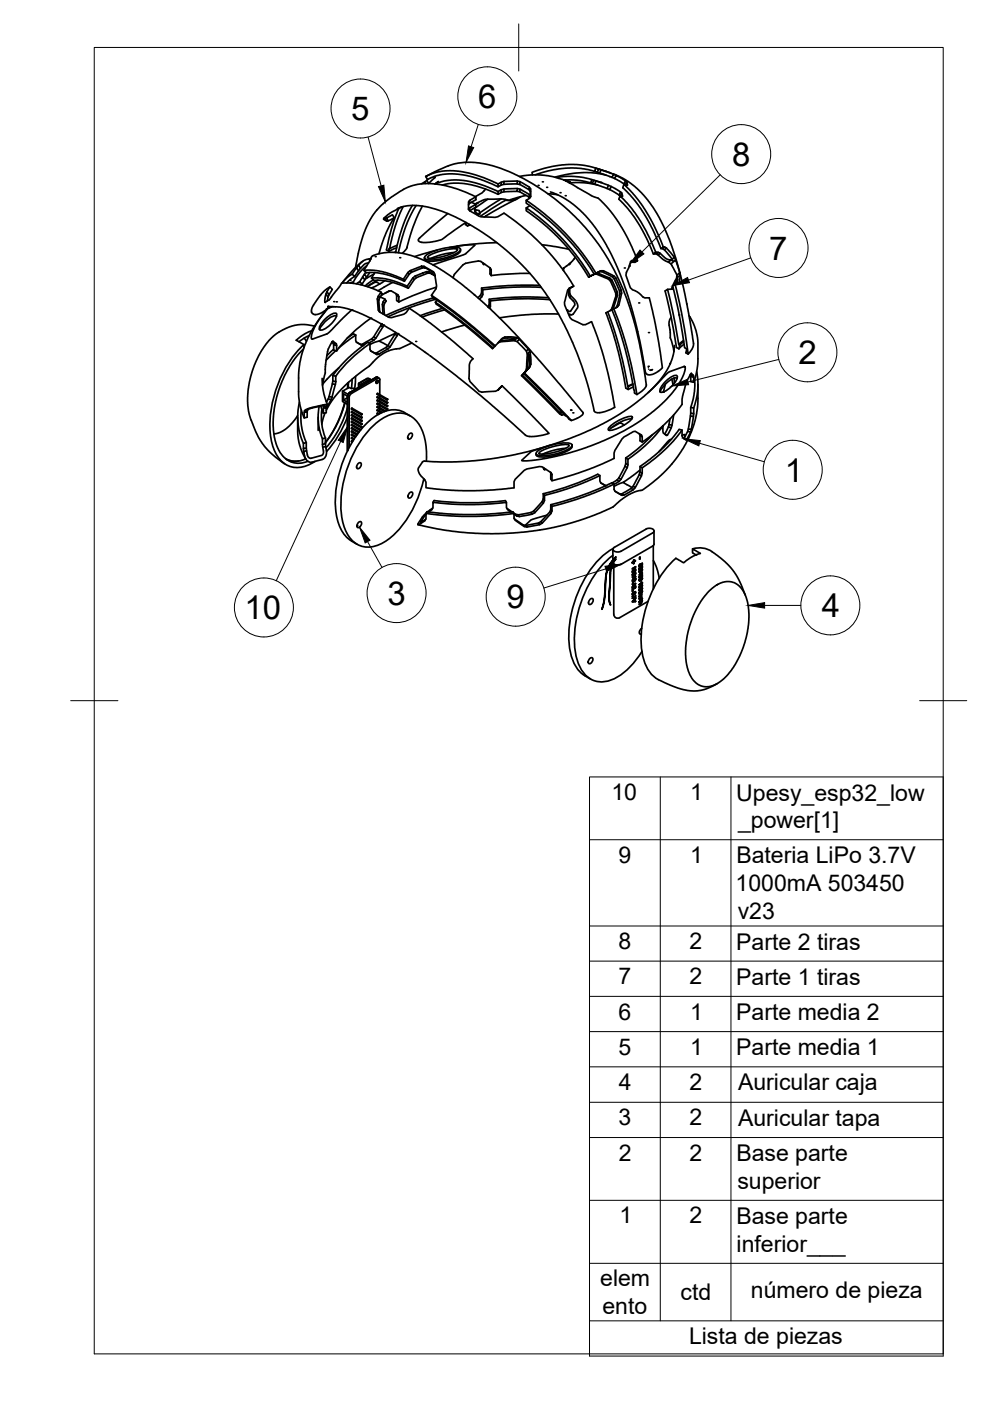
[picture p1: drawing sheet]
<svg xmlns="http://www.w3.org/2000/svg" width="210mm" height="297mm" viewBox="0 0 210 297" stroke-linecap="round" stroke-linejoin="round" font-family="sans-serif">
<!-- layer: Visible -->
<g fill="none" stroke="#000" stroke-width=".36">
<path d="M90 38.6l.3 .3M90.3 37.4l.4 .7 1.6-.8 1.6-.3 2.1-.1 2.3 .2 3.6 .9 3.7 1.6M90.5 38.3l.4 .6M90.7 38l-1.3 1M92.2 37.7l-.2-.2h.3l-1.4 1.4M92.3 39l2-.7 3-.1 3.3 .5 4 1.5a1.2 1.2 0 0 0 1.7 0l1.9-.2a5.5 5.5 0 0 1 4 1.2l.3 .5M92.5 38.8l.4-.3-.7 .5M92.8 38.6h.1M93.8 39.2l2.3-.4 3 .2 3.9 1.1 2.6 1.1M106.3 38.6v.6l-.7 .4v-.6M106.8 38.5v.6l-.5 .1M109.7 38.4v.6l-2.9 .1"/>
<path d="M109.7 40v.6l-2.9 .1M110.1 37.4l2.6-.3 2.8 .1 2.4 .4 3 1M110.2 38.5v.6l-.5-.1M110.2 39.1l2 1.2v-.6M117.9 37.6l1.9-.2h1.9l1.7 .2 2.1 .5-.3 .7-2.9-.6h-2.6M119.9 38.3l-.1-.1 3.2 1.9a12.6 12.6 0 0 0 3.7 1.9l2.4 2.4 2 2.7 2 3.4 2.1 4.8M119.9 38.3l1 .3M119.9 38.3h.1M120.9 38.6l-.1 .2 3-.1 2.9 .6M125.2 38.8l.9 .2a14.8 14.8 0 0 1 5.4 2.6l.3-.7M125.5 38.1l4.1 1.4M125.9 38.2l-.3 .7"/>
<path d="M126 38.3l1.4 .4M126.1 36.3l-3.4-.6h-3.1a24.6 24.6 0 0 0-6.1 1.4M126.3 35.6l3.3 1.1M126.3 35.7l-2.3-.6-1.7-.2h-2.1l-1.9 .2a25.1 25.1 0 0 0-5.5 1.4l.1 .6M126.4 38.4l-.3 .6M126.6 36.5l.5 .2 .3-.7 2.7 .9M126.9 35.8l-.6-.1-.2 .6 .5 .2 .3-.7 .5 .2M127.1 36.7l2.7 .9 .3-.7 .5 .3M128.5 37.1l-.5-.1a20.5 20.5 0 0 0-10.3 .6M129 39.3l-.3 .7M129.6 39.5l.9 .5a2.21 2.21 0 0 1 1.4 1.2 .27 .27 0 0 1 .1 .4 .27 .27 0 0 1-.4 0h-.2M129.6 39.5l-.3 .7"/>
<path d="M129.8 37.6l.5 .3 .3-.7 2 1.1M130 36.8l3.3 1.8 2.7 2.3 1.8 2.1 1.4 2.1 2.3 4.7 1.6 4.5 .9 3.1 1.2 4.8 1.1 5.9 .7 5-.3 1-.8 1-1.4-8.9-1.4-6M130.3 37.9l2 1.1 .3-.7 .3 .3M132.3 39.1l1.8 1.8 1.2 1.5 2.7 4.1 2.6 5.9-.5 .3M132.3 39l.2 .2M132.6 39.2l.3-.6 .2 .7-.8-.2-.3 .7 2.2 2.3 2.3 3.1 1.8 3.4 1.8 4.1h.2a5.8 5.8 0 0 1 2 2l.4 .6-.4-.2M74.7 58.1l-1.1 .8-1.1 1.1M74.9 59.8l-.7 .2M74.9 59.9l-.1 .1h-.5M75 57.1l-2.4 2.8M75.2 58.6l-1.7 1.4M75.6 56.8l.4 .6-.8 1.2-.5-.5z"/>
<path d="M76 56.3l-.4 .5M76 56.3l.5 .6-.5 .5M76.3 59.7l-.7 .5M76.9 58.7l.4 .6-.5 .9-.5-.5zM76.9 58.7l.4-.6 .4 .7-.4 .5M76.9 55.4l-1.9 1.7M77.2 57.3h1.8l2 .3 2.2 .7 2.3 .9M77.5 57.7l-.2 .4M77.8 56.3l-1.9 1.9-.9 1.5-.1 .4M78.1 55.7a2.14 2.14 0 0 0-1.6 1.2M78.2 54.9l-1.1 .3-1.1 1.1M78.4 57.8l-.7 1"/>
<path d="M78.7 54.8l-.5 .1 .2 .4M78.8 59l1.3-.1 2.5 .4 3.4 1.2 .3 .2 .3 .4M79.2 59.3l-1.7 1.3M79.3 58.1l-1.8 1M79.5 57.8l-.7 1.2 .5 .5h1.8l1.5 .2 2.3 .7 1.7 .7 1.2-1.8 .5-.4 2.4-1M80.1 59.4l-2.2 1.4M81.4 46.2l.6 .7M81.6 59.5l-1.4 .9-1.5 .7M81.9 46.2l-.3 .1M83.2 59.9l-3 1.7M83.6 46.2l-.4-.7-1.3 .7 .4 .6M83.9 53.4l-.1 .1"/>
<path d="M84.1 52.5l-1.6 .8M84.2 44.2l2.3-.6h1.9a30.4 30.4 0 0 1 13.5 5.5l4 2.8 3.6 3.1 3.6 3.9 3.6 4.8 2.9 5.1 2.7 6.1 1.9 5.5 1.6 5.8a1.05 1.05 0 0 0 .9 1.3l1.5-.2 2.1-.9-.9-5.1-1.4-5.7-2-6-.6-1.4-.1 .1a2.07 2.07 0 0 1-2.9 0l-.4-.2a2 2 0 0 1-1.6-1.7l-.1-.4a4.1 4.1 0 0 1-.1-3.9l.1-.5 .3-.4M84.6 44.2l-1.6 4.5-1.1 4.3 .6 .3v-.6l.1 .1M85.2 43.9a9.5 9.5 0 0 0-3.9 2.6l.3 .2a.99 .99 0 0 0 1.4-.2l.6-.3-1.7 3.1-1.6 4.5M85.5 43.8l-1.6 4-1.3 5 1.6-.8M85.7 59.6l-1.9-.8-2.2-.7-2.1-.3h-1.8l-.5-.5 1.6-2.9a13 13 0 0 1 10.6 .6l2.1 1 2.6 1.5 4.9 3.7M87 57.4l-.5 .4 .3 .3-1.1 1.5-.2-.4 1-1.4M87.2 57.7l-.4 .4M87.4 43.5l-1 2-.9 2.1-1.7 5.9M87.5 58.9l.3 .4M88 58.5l.3 .4M88.2 43.6l-1.3 2.3-.8 2-1.6 5.7"/>
<path d="M89.4 56.5l-2.4 .9 .2 .3 2.5-.9-.3-.3h.5M89.6 43.7l-1.5 3.2-1.4 4.1a3.5 3.5 0 0 1-1.4 2.7M89.9 56.5l.3 .3h-.5M89.9 56.5l1 .5a1.84 1.84 0 0 1 1.3 1.1l.1 .6a3.7 3.7 0 0 1-.8 3.9l.2 .4 3.5 2.5 3.7 2.9 6 5.1 .1-.2M90.2 56.8l1.8 1.1M90.3 54.2a11.1 11.1 0 0 1 6.8-1.7l.5 .3a1.65 1.65 0 0 1-1.2 1.2 11.5 11.5 0 0 1-5.9 1l-.5-.3zM90.4 57.6l-2.4 .9-.5 .4-1.2 1.8M90.9 54.3a12.2 12.2 0 0 1 5.8-1.5l.3 .1a1.32 1.32 0 0 1-1.2 .9 9.4 9.4 0 0 1-5.1 .8zM91 57.6h-.6l.3 .3h.5M92.2 58.3l-1.2-.7 1.2 .9M92.7 53l-4.8 1.4M94.9 45.3l-4.9 4.2-1.3 1.3 .2 .4 .6 .2 2.4-.2a5.4 5.4 0 0 0 2.4-.9l4.5-3.1"/>
<path d="M95.2 52.5l3.5-.5h2l-2.4 2-6.5 2.2M96.1 58.7v.2M96.3 53.6l-2.5 .3-2.4 .9M96.3 58.2l-.2 .5M97.6 52.9a1.01 1.01 0 0 1-.8 1.1 11.4 11.4 0 0 1-6.4 1.3l-.3-.2-.1-.5M98.8 47.2l-.1 .4 .4 .3M99.3 44.4l.8 .6a5.5 5.5 0 0 0 4.1 1h1.3l1.3-.8 4.6 3.4 3.2 3 2.4 2.6 2.3 3 2.3 3.5M99.5 47.6l-.4 .3M99.6 43.1v-.6l1.3-.8v.6l-1.3 .8-.3 .3M99.6 42.5l-.3 .3v1.6M99.6 44.1v.6l1.3-.8v-.6l-1.6 1.1M99.7 47.7l-.6 .2"/>
<path d="M99.9 42.9l1 .4 .4-.2M100.6 44.1v.2a.8 .8 0 0 0 .9 1h.2l-.5 .3M100.6 44.4h.1M100.9 41.7l-3.6-1.5-2.9-.8-2.9-.5-2.2 .1-1.9 .4-1.9 .8-3.4 2.3-2.1 1.9a22.8 22.8 0 0 0-4.4 11.1l-.2 1.2M101 45.2l-.3-.8 .9 .2 .1 .7M101.3 43l-.2 .1M102.3 55.7l.2 .4v-.2M102.8 56l-.3 .1M103 45.8l-.3 .2M103 40.1l-.8 .8-1.4 .8M103.4 42.2l-2.8 2M103.8 56.8l.3 .5"/>
<path d="M103.9 56.9v1.2l.2 .3M104.1 57.3v1.1M104.2 57.3a5.8 5.8 0 0 0-2.4-1.9l-.4-.1a8.7 8.7 0 0 0-3.2 .8l-1.9 2.1M105.3 51.4l-3.7 .2-4.8 .6M106.3 42.2l-4.6 2.9M106.3 40.2v.6l-.7 .4v-.6M106.8 40.1v.6l-.5 .1M107.2 42.3v.1l1.2 .1M107.2 42.4l-5.4 3.5M108.8 42.1l.1 .4h-.5l-.1-.2M109.6 42.2l-6.6 3.6M110.2 40.1v.6l-.5-.1"/>
<path d="M110.2 40.7l2 1.2v-.7M110.4 41.7l-1.5 .7M111.5 41.4l-2 .5a3.4 3.4 0 0 1-3 .3h-2.6a4.2 4.2 0 0 0-2.9 .9l-.2 .2M111.6 42.5v.6l4.8 3.7 3.8 3.6 3.3 4 2.5 3.8 .9-.2-.5-.1-3.5-5-3.9-4.3-3.6-3.3-3.8-2.8 .6-.4 .3-.4v-.4a1.66 1.66 0 0 0-1.3-2.2l-.5-.3a2.26 2.26 0 0 0-1.7-.4l-2.2 .1-1.2 .5-3-1.3-1.9-.7-2.8-.6-1.8-.2-3.1 .2-1.4 .4-1.3 .6 4.5-2.1 2.3-.7 2.8-.2 3.7 .5a44.1 44.1 0 0 1 20.3 13.1l2.9 3.6 2.1 3.3 1.9 3.5 1.5 3.4 1.3 3.6 1.3 4.4 .9 4.4 1.2 7.4a3.1 3.1 0 0 1-2 2M112.2 41.9l.1 .1M112.3 43.6l-.7 .5M112.4 58l-4.6 .1-3.6 .3M112.5 41.6v.1M112.5 40v.6l-.3-.3M112.5 40.6v1.1M114.9 51.9l5.7 1M116.1 41.1l2.2 .2"/>
<path d="M116.7 40.7l2.2 .9 1.9 1.2 2 1.6 1.7 1.8 1.9 2.4 1.6 2.4 1.7 3.1 1.3 3a81.9 81.9 0 0 1 4.2 13.2M119.3 57.2l.2-.3v.5M119.5 56.8l-.2 .3M119.5 56.8v.1M120.8 55.9v.2M121 55.7l-.2 .4h-.2M122 54.5l-1 1.2-1.5 1.1M124.8 58.7l1.5-.7zM125.2 58.6l-2.6-3.9-3.3-4-3.6-3.5-4.1-3.1v.6l4.4 3.4 4 4.1 2.3 2.8 2.5 3.7M126.9 58l2.4 1-.3 .1-2.5-1M127.4 57.4l-1.4 .7 1.1-.5M127.6 57.6l2.2 1.1 .4-.2 .4 .5"/>
<path d="M127.9 57.4h-.5l-.3 .2h.2a1.65 1.65 0 0 1 1.6 .3l1.3 .6M129.3 59l.5 .4-.4 .2-.4-.5M129.8 59.4l1.1 2.6-.3 .2-1.2-2.6M129.8 58.7l.4 .4 .4-.1M130.2 59.1l.6 1.2a4 4 0 0 1 .2 3.8l-.1 .8M130.6 59l.4 .9a4.7 4.7 0 0 1 .3 4.3l-.1 .5M131.6 40.7l-.3 .7M133.5 56.4h.1l-.2 .1M133.5 56.2l.1 .2M133.7 55.6h1l.5-.3h-.6a.77 .77 0 0 0-1.1 .8l-.7 1.6-.1 .7 .9 2.6 .5 .5 1.4 .6a2.23 2.23 0 0 0 1.7 1h.5l.6 2.8 1.4 6.9 .6 4.3a1.07 1.07 0 0 1-.4 1.4l-.9 .6-1 .3h-.7l-.4-.4-1.7-8.7M138.5 53.8l.5-.3h.6l-.5 .3zM139 53.5a29.6 29.6 0 0 0-7.6-11.9l-.2 .6 2 2.1 1.5 2a36.9 36.9 0 0 1 3.8 7.5"/>
<path d="M139.6 53.5l.4 .2-.4 .4-.5-.3M140 53.7l1.2 1.1 1.1 .3-.7 .4-1-.5-1-.9M140.6 52.4h.3l-.4 .3M140.9 52.4l.4 .2-.4 .4M141.3 52.6l1.7 2-.5 .4M141.7 55.6l.6 .4M143 54.6l.3 .5M143.5 59l-.9 1.6M143.5 58.3l.6-.5 .1 .5-.7 .7zM144.1 57.8l-.8-2.7-1 .9 1.2 2.3M144.2 58.3l-.2 1.8M64.3 74l-1.2 1.3-1.5 2.1-1.2 2-1 2.5-.7 2.3-.5 2.4-.3 2.2 .1 1.9a8.2 8.2 0 0 0 3.2 7 4.5 4.5 0 0 0 4.1 .1"/>
<path d="M64.5 73a24 24 0 0 0-7 20.3 6.8 6.8 0 0 0 4.3 5.7 6.1 6.1 0 0 0 5-1.2M64.5 71.7l.5 .7M65.5 71.1l-2.1 1.4M66.1 70.1l-1.6 .8-1.7 1.2 1.7 1v.6M66.7 69.2l-2.2-.4-2.1 .2-2.4 .9-2 1.3-1.5 1.7-1.7 2.6-1.3 3.1-.6 2.5-.4 3.1 .1 2.1 .4 2.1 1.2 3 .8 1.7 1.3 1.8 2 1.9 2 1.5M68.9 64l.1 .1zM68.9 66.2l-2 2.6-1.6 2.9-1 2.5-.7 2.5-.3 2.7v4.7l.3 2 .9 2.5 .6-.1v-1.2l-.6 .1 .1-.3M69 79.1l-.6 2.6M69 67.6l1-.8a1.31 1.31 0 0 1 1.3-.3 2.54 2.54 0 0 1-1.2 2.3l-1 .8a1.31 1.31 0 0 1-1.3 .3 2.54 2.54 0 0 1 1.2-2.3zM69 77.7v1.4M69.1 62.3l-.2 1.7M69.3 61.9l-.2 .4 .5 .7"/>
<path d="M69.6 65h.1M69.6 65l3.4 .3 2.3 .7 2.3 1 5.5 3 7.9 5.3M69.6 63l-.2 .8M69.6 65.3l-1.6 2-1.2 1.8-.7 1.8v1l3.3-1.2 5.2-5M69.8 62.5l-.2 .5M70 60.8l.5 .5-.7 1.2-.5-.6zM70 60.8l-1.3 .9-1.2 1.4-1.2 2-.3 1 .5 .5 .7 .1 1.1-.5 1.2-.9M70.2 65.1l-1 .5M70.3 72.5l.4 .3M70.5 65l-.9 .1M70.6 79.6l.6 .2M70.7 72.8v.3l.7 .1v1.2"/>
<path d="M70.7 72.8l.6 .1M70.7 74l-1.4 1.4M70.7 73.1v1.2l.7 .1M71.2 74.3l-2.1 2.1M71.2 79.8v1.1M71.3 72.9l-.7-.6-.2 .2a9.4 9.4 0 0 0-1.4 5.2M71.3 72.9l.1 .3M71.3 67.1a2.15 2.15 0 0 0-2.2 .9l-1 1.2-.4 .7M71.8 78l-3.4 3.5M75.4 79.8l-.2 2.6M75.4 71v1.2l.2 .4 1.3 .7M75.4 71l-3.6 2.8"/>
<path d="M75.4 71l-.4-.2-1.4 .9M75.6 72.5l1.3 .8M76.4 73h.4l.3 .2M76.8 60.2l-.3 .2M78.4 72.8a29.3 29.3 0 0 0-7.2 7M78.4 72.8v1.2a.94 .94 0 0 0 .9 .8 .92 .92 0 0 0 1 .3M78.4 72.8l-.4-.2-2.8 2-2.1 2-2 2.3a1.97 1.97 0 0 0-.5 1.9l-.8 3.3-.6 1.1M78.6 67.5a29.3 29.3 0 0 0-7.2 6.9M79.3 72.1l-.5-.3-2 1.2M79.4 74.9l.5 .3M79.7 71.7l-.5-.3-.4 .4M79.8 74.8l.5 .3"/>
<path d="M80 80l.4 .2M80 80h-.3M80.2 62.8l-.2 .6 .3 .3 .2 2.3-.3-.3-.2-2.3M80.2 65.7l.3 .4 .7 .5a2.6 2.6 0 0 0 2.5 .5l1.9-.5 .5-.3 .7-1 5.3 3.8 4 3.3 4.2 3.7a3 3 0 0 0-.8 2.5v1.7a6 6 0 0 0 1.9 2.4l.2 .2 .6 .2 2.9-.1 .5-.3M80.4 72.3l1.8 1M80.5 63.1l-.2 .6M80.5 66l.1 .2M80.5 60.2a.99 .99 0 0 0-1.4-.1l-1.1 .6M80.6 63l1 .4 .3 .4-.2 .3a2.36 2.36 0 0 0-.2 2.2v.4M80.8 61.9a.74 .74 0 0 1-.2 1.1l-.1 .1-.3-.3zM80.8 61.9l-4-1.5-1.8-.3-1.6-.1a1.18 1.18 0 0 0-1.5 .8l-2.1 2.7-.9 .6M80.8 68.7l-.1 .3"/>
<path d="M80.8 62.6l.7-.3a1.65 1.65 0 0 1 2.5 0l.4 .2 .2 .4M81.1 64.5l.3 .4M81.2 69.3l-.5-.3-1.5 2.4M81.2 64l.3 .3M81.3 68.9l-.9 1.6a3.7 3.7 0 0 1-2.2 2.2M81.6 63.4a3.7 3.7 0 0 0-.4 3.2M81.8 73.7l.5 .3M82.3 73.3l.4 .2-.4 .4-2 1.2M82.6 61.7l-1 .5M83.7 70.9l.5 .2M83.8 70.7l-5.4 2.4M83.9 70.5l-.9 1.6a4.9 4.9 0 0 1-2.7 2.4 .99 .99 0 0 1-1.5 0l-.2-.1"/>
<path d="M83.9 62.3l.2 .3v1.1l.5 .3v-1.1M84.1 62.6l.5 .3M84.2 71.1l-1.5 2.4M84.3 70.7l-.1 .4M87.3 72.7l-.6 .3a13.3 13.3 0 0 1-4.2 1.3l-1.4 .8-1.7 1.3a22.2 22.2 0 0 1-4.2 3.6l-1.9 1.6-1.9 2-1.2 1.6-1 1.8M91.2 75.4l5.4 4.1 5.4 4.5 9.5 8.3 .6 .2h1.1l3.2-.6-10-10.1M91.5 62.6l5.7 4.1 7.8 6.6 .7-.8a2.95 2.95 0 0 1 3.1-1l.8 .1 .5 .4-.5 .4M91.9 63.1l-4.8 1.6-5.3 2.2M92.3 64.1l.2 .4 4.5 3.2 7.4 6.2 .2-.1M92.4 63.5l-5.2 1.6-4.9 2.1M92.5 60.9l-3.6 1.3-4.3 1.8M92.6 63.6l-.3 .5 6.4 4.7 5.9 5 .3-.3"/>
<path d="M93.8 65.4l-4.7 1.5M94.3 65.7l-4.8 1.5M98.5 68.9l-4.9 1.5M99.1 61.3l1.5 1.2M100.6 62.5h.1M100.6 62.5l4.2 3.8 5.1 5.2 6.4 7.2 7.3 8.7-.1 .5-.5 .5-1.9 .8M101.9 62.6l.2 .4M102.1 62.1l-.2 .5-.6 .5M102.4 61.4v1.1l-.7 .9M102.4 61.4l-.3-.3v1l.3 .4M103.7 63.4l.3 .4v1.1l-.3-.3M104 64.9l-.2 .4"/>
<path d="M105.6 72.7l.5-.3 2.3-.1a1.88 1.88 0 0 1 2 .9l1.2 1.2 .2 .7-.1 1.7a2.87 2.87 0 0 1-1.1 2.9l8.1 8 .4 .3-.3-.5M106.3 72l.5-.3h.9h1l.6 .3-2.9 .2-.6 .3M106.4 72.2l-.3 .2M107.1 71.4l-.3 .3M109.6 71.6l-.6 .6M110.1 72l1.9 2-.4 .4M110.7 79.5l8.1 8M111.2 79.1l9.9 10.1-1.3-1.1-8.8-8.9M111.4 78.8l.2-.2-1 1.1M111.6 78.2l.3-.3-.3 .7M111.8 75.1l.5-.6 .3 2.7-.3 .3v-1.4l-.2-1.1-.2 2.9M112 74l.3 .5"/>
<path d="M112.3 77.8l-1.3 1.4 1.1-1.2M112.6 77.2l-.5 .8 .2-.5M114.4 60.5h-6.5l-5.8 .6M114.7 60.9h-5.8l-6.5 .5M116.3 63.1l-5.5-.1-7.1 .4v1.2l-.2 .5M116.6 63.5a62.3 62.3 0 0 0-12.6 .3M118.4 66.6l-5.8 .1-6.7 .7M120.4 61.4l.2 .1M120.6 61.5a2.08 2.08 0 0 0 .9 2.3l.4 .9-.9 1.3h-.4l-.4-.3M120.6 61.5l.2-.4v1.1l.2 .5M120.6 66.7h.5M120.6 61.2l1-.5z"/>
<path d="M120.8 63.1l.2-.4 1 1 .4 .7 .1 .7-1 1.5-.4 .1-.6-.2M120.8 62.2l-.2 .4M128.9 66.1l2.3 7 .9 3.8 1 5 1.1-.5M129.7 65.4l-.3 .5M130.1 65.2l-.4 .5-1.2 .6 1.4 4.2 1.2 4 1.6 7.8 .5 .3-.1-.7M130.1 65.5l1.5 4 1.3 4 1.1 4.5 1 5.6M130.5 65.3l.7-.6-.3 .4-1.1 .6 1.5 4 1.3 4.5 1.9 8.5v.6l.5 .3M130.9 62v.6l-.3 .2v-.6M130.9 62.6l-.8 2.6-.4 .2 .9-2.6M131.7 61.6l-.3 .1M131.8 62.2l-.4 .1M137.5 77.9h.1"/>
<path d="M137.5 78.3h.1M137.8 78.5l.5-.1zM141.5 61.3l1.5 6.6 .9 5.2 .2 .1M141.9 69l.2 1.5M142.1 77.1h.1M142.1 70.5v1.1l.8 2.9M142.3 67.3l-.4 .8v.9M142.4 61.3l.3-.2-.2 .2h-1l-.5 .4 1.2 5.2 1.2 6.8 .5 .3M142.6 60.6l-.3 .7M142.6 60.6l1.3 5.7 1.2 7.4 .5 .3-.2 .8M143 73.2l-.1 1.6-.4 1.2-1 2.4-1.5 2.2-2.6 2.6M143.6 60.2l.1-1.1-.7 1.2"/>
<path d="M143.7 60.2l.3-.1-.3 .1h-.6l-.5 .4M144.7 72.4l-.8 .7M144.9 72.2l-.2 .2M145 72.4l-.5 .4a1.17 1.17 0 0 0-.6 1.2l1.1-1M145.4 74.8l.5 .3M146.1 66.9l1.1 2.1 .6 2.2 .2 1.4v3.5a15.3 15.3 0 0 1-.9 5l-.6-.2v-1.1M146.3 79.4l.7 .2-.4-.5-.5 .8a8.8 8.8 0 0 0-1.2 3.5l-.3 1.3a2.35 2.35 0 0 1-.8 2.1l-1.6 1.9-2.1 2-3.9 3-.5-.2v-1.2M146.4 79.5l.1 .3M146.5 79.8l.6 .2v1.1M147 79.6l.1 .4M147.7 78.8l.3 2.2-.2 2.6-.7 2.9-.6-.1M60.5 97.2l1.5 .6h1.2"/>
<path d="M63.1 88.4v3.4l.3 1.8 .4 1.6 1 2.1-1.4 .4a4.1 4.1 0 0 1-2.6-.3M63.1 88.1l-1.1 1.5-1.3 1.3-1.3 .8-1.3 .3M63.5 85.3l-.1 .2a13.5 13.5 0 0 0 .9 8.5M64.3 95.1l.1 .6M64.5 87.4v1.2M64.9 93.8l-.6 .2v1.1l.6-.1M65.2 87l-.1 .3M67.5 88.4v2.9M67.7 86.2l-.2 2.8 .3 2.1 .6 1.9 .2 3-.4 .5-2.3 .7-.4-.2-.3-.5-.3-1.5v-1.2l-.9-2.9-.2-1.9 .1-2.1M68 86.1l.6 1.5 .6-.1v-1.1l-.6 .1v1.1M68.2 86.8a11.8 11.8 0 0 0 .8 6.1M68.3 80.2l.3 3.2 .8 2.4"/>
<path d="M68.9 87.6l-.7 2.4M69 92.9v1.2l-.6 .1M69 92.9l-.6 .1M69 94.1l.1 .6M69 94.7l-.6 .1M69.1 94.7l.1 1.3-.4 1.1-.5 .3-2.2 .6-.7-.1-.7-.8-.3-1.4 .6-.1M69.2 86.2l.2 .1M69.2 86.1l-.6 .1v.3M69.2 86.1v.3M69.4 85.9l-.1-.1h-.4l-2.6 .5-1.3 .5-.4 .3 1.5-.6 2.7-.5-.2 .2M69.4 86.3h-.2M69.4 85.9l-.1 .2"/>
<path d="M69.4 84.9l-.2 .2M69.6 84.6l.6 .1M69.8 84.1l.6 .1M70.2 84.7l-.8 1.6M70.4 84.2l-.2 .5M70.5 81.4l.6 .1-.7 2.7M70.6 80.8l.6 .1M71.2 80.9l-.1 .6M72.6 82.9v2.2l1.1 .6M73.1 85.4l-1.6 4.2-1.2 2.4-1.3 1.8 1.1-1.5 1.5-2.6 1.6-4.3M73.7 84l-.9-.5v1.3l.9 .5M73.7 86.4l-.9 2.5-.9 2-1.2 1.9-1.6 2.2"/>
<path d="M73.7 84v11.6M73.7 84.3l-.9 .5M73.7 88.3a23.3 23.3 0 0 1-4.4 7.4M73.8 81.2l-.1 1.1M73.9 81.1l-.1 1.2M74.5 93.6l.2 .1M74.5 92.9l.5 .3M74.5 92.3l.8 .4M74.5 91.6l1.2 .6M74.5 92.3l.1-.2 .9 .4M74.5 91.6l.1-.2 1.2 .7M74.6 92.8l.5 .3"/>
<path d="M74.6 90.7l1.6 .9M74.6 89.3l2.2 1.2M74.6 88.6l2.2 1.2M74.6 87.9l2.2 1.2M74.6 87.2l2.2 1.3M74.6 86.5l2.2 1.3M74.6 92.7l-.1 .2M74.6 90.7l-.1 .2 1.5 .8M74.6 89.3l-.1 .2 2.1 1.2M74.6 88.6l-.1 .2 2.1 1.2M74.6 87.9l-.1 .2 2.1 1.2M74.6 87.2l-.1 .2 2.1 1.2"/>
<path d="M74.6 86.5l-.1 .2 2.1 1.3M74.7 80.4l-.2 2M74.8 93.5l-.2-.1-.1 .2M75.4 82.5l-.4-.2-.6 .1-.4-.3-1.4 .8 1.2 .7M75.9 98.3l.5-.2a.71 .71 0 0 1 .1 .8 .71 .71 0 0 1-.8 .4l-.1-.5zM76 81.4v.8M76.2 81.3l1.6-1h.4l.3 .3-1.7 1-.6-.1zM76.4 81.7h.5M76.5 91.1l-1.9-1.1-.1 .1v.1l1.9 1.1M76.7 90.5l-.1 .2zM76.7 89.8l-.1 .2zM76.7 89.1l-.1 .2z"/>
<path d="M76.7 88.4l-.1 .2zM76.7 87.7l-.1 .2zM76.9 81.7l-2.7 1.5-.4 .4-.1 .4M78.1 80.9l-.2-.2-1.3 .8-.1 .1M78.5 80.4l-.6-.2-1.8 1-.1 .2 .4 .3M78.5 80.4v.3M78.6 80.6v.1M79.7 80l-1.2 .7M79.7 81l.2-.3-.2 .3M79.8 80.8l.3-.2 .1 .2-.1 .3-.3 .2-.1-.2zM80.1 80.2l-5.6 3.2-.4 .6-.1 10.9M80.1 86.9l1 .5"/>
<path d="M80.1 86.2l1.7 1M80.1 84.1l2.1 1.2M80.1 80h-.4l-5.5 3.2-.3 .4-.2 .4M80.1 86.8l-.2 .2 .9 .6M80.1 86.1l-.2 .3 1.6 .9M80.1 84.1l-.2 .2 2.2 1.2M80.1 80.2h.2l.2 .3v3.2M80.4 87.8l-.4-.2-.1 .1 .3 .2M80.5 83.9v.5M80.5 84.6v.5M80.5 85.3v.5M80.5 86v.5"/>
<path d="M80.5 86.7v.4M80.5 87.4v.3M82.1 86.7v.2zM82.1 86v.2zM82.1 85.3v.2zM82.1 84.6v.2zM82.2 86.7l-2.1-1.2h-.1l-.1 .2 2.2 1.2M82.2 86l-2.1-1.2h-.1l-.1 .2 2.2 1.2M82.2 84.6l-2.1-1.2-.1 .1-.1 .1 2.2 1.2M85.8 87.5l1.2 .7M85.8 87.5a5.5 5.5 0 0 0-5.7 .4 20.8 20.8 0 0 0-8.2 12.3 18.5 18.5 0 0 0 .1 11.3 6.8 6.8 0 0 0 3.7 3.9M86.7 92.1l.5-.3a.71 .71 0 0 1 .1 .9 .71 .71 0 0 1-.8 .3v-.5z"/>
<path d="M90.4 97.8a12.2 12.2 0 0 0-2.2-8.6 5 5 0 0 0-6.4-.9 19.4 19.4 0 0 0-8.2 11 20.7 20.7 0 0 0-.8 12 5.8 5.8 0 0 0 4.9 4.7 8.9 8.9 0 0 0 6.8-3.7 24.7 24.7 0 0 0 5.4-10.8M106 82.2l-.4 .5zM106 82.2h.1M106.4 81.8l-.8 .9zM110.6 97.6l2.2-1.9 9.7-3.4 4-1.8 3-1.6 2.9-1.7 3.3-2.4 2.7-2.5 3.5-3.5 3.1-1.1 .2 .1 .1 .6-.3 .9-.8 1.7-1 1.4-2 2.3-3.2 2.9-2.8 2-2.7 1.6-5.4 2.6-5.9 2.1-6.3 1.4-3.2 .4zM114 95.7a11.1 11.1 0 0 1 6.8-1.7l.5 .3a1.65 1.65 0 0 1-1.2 1.2 11.5 11.5 0 0 1-5.9 1l-.5-.3zM114.5 95.8a12.2 12.2 0 0 1 5.9-1.5l.2 .1a1.32 1.32 0 0 1-1.1 .9 9.4 9.4 0 0 1-5.2 .9zM115.2 99.2l.2 .4v-.3M115.7 99.5l-.3 .1M116.5 94.4l-5.9 1.7-6.7 1.2-7.2 .6-6.9-.1-1.2 1.7 .2 .7 .7 .9a2.11 2.11 0 0 1 .8 2.3l3.2 .4 4.7 .2 6.1-.1 4.7-.5a2.43 2.43 0 0 1 1.2-2.7 4.7 4.7 0 0 1 3.5-1.7 1.9 1.9 0 0 1 2.2 .6l.9 .6 .2 .4M119.1 87.3l-.5 .1M119.2 87.4l-.4 .1"/>
<path d="M119.6 87.9l-.5 .1M119.9 95.1l-2.4 .3-2.5 .9M121.3 94.4v.3M121.3 94.7a4.3 4.3 0 0 1-2.9 1.7l-2.6 .5a3.1 3.1 0 0 1-2-.3l-.1-.5M129.3 90.5a7.8 7.8 0 0 1 4.7-2.2l.1 .2a6.9 6.9 0 0 1-4.4 2.7h-.7l-.1-.2zM132.4 90.1a.96 .96 0 0 0-1.5-.1l-1.3 .7M132.5 98.9l-1.3 2.4M132.5 98.9l.5 .3M132.7 97.1v1.2M132.7 97.1l.4 .3M132.7 98.3l.4 .3M132.7 98.3l-.2 .6"/>
<path d="M133.9 88.8a7.9 7.9 0 0 0-4.8 2.4M134.2 81.5l-1 .5M134.3 82l-1.1 .6M135.5 92l.2 .3 .5 .3M135.7 99.7l-3.6 2.6 1.9 1.1M136.2 92.6l-.2-.4-.7-.4a1.22 1.22 0 0 0-1.8 .1 5.1 5.1 0 0 0-2.7 3l-.6 1.1v1.2l-4.4 1.9-4.1 1.5-4.7 1.3-.2-.3v-1.3M136.2 92.6v1.1M136.2 99.2v1.1M138.3 92.2a31.5 31.5 0 0 1-5.6 4.9M140.5 90.3h.1M141.1 92.1l.4 .1M141.1 81.4l-.5 1.7"/>
<path d="M141.2 80.8l1-.8a1.31 1.31 0 0 1 1.3-.3 2.54 2.54 0 0 1-1.2 2.3l-.9 .8a1.31 1.31 0 0 1-1.4 .3 2.54 2.54 0 0 1 1.2-2.3zM141.9 90l.6 .2M141.9 90l-.2 .5M142 88.8l-.2 1.2M142.3 90.7l-.6-.2-.8 1.5M142.4 93.1l-.7 .4-2 2.3M142.4 80.4l.3 1.2M142.8 88a6.7 6.7 0 0 1-1.5 4.4l-.7-.6-.1-1.5-1.4 1.9-2.3 2.3-3.7 2.9a3.9 3.9 0 0 1-.8 3 3.4 3.4 0 0 1-2.1 2.3M143 80.2v1.1M143.6 80.2a2.15 2.15 0 0 0-2.2 1l-1.1 1.1-.3 .7M144.6 92.3l.6-.2-.1 .6M144.6 91.2l-1.9 2.4-2.6 2.5-3.9 3.1-.5-.3"/>
<path d="M145.6 93.2l-.2 .1-.7-.6-.1-1.5-.6-.2-1.7 2.1-1.6 1.8-2.8 2.4-2.2 1.6a5 5 0 0 1-1.1 3.6 5.3 5.3 0 0 1-2.5 2.1 1.67 1.67 0 0 1-1.7-.5M146.4 91.6l-.8 1.6-.5-.1M146.5 87.6l.6 .1-.1 .6-.6-.1M146.6 91.1l-.2 .5-.6-.1M147 88.3l-.4 2.8-.7-.2M147.1 86.5v1.2M147.3 80.5l-.1 2.6-.7 3.3a13.2 13.2 0 0 1-1.1 5.8l-.4 .7M148 81.5v3.6l-.3 2.6-.5 2.3-1.1 2.6-1.3 2.6-2.1 2.8-2.1 2.4-2.2 1.9a5.9 5.9 0 0 1-2.8 1.7l-1.8 .6-2 1.3a9.9 9.9 0 0 1-4.6 2.8l-4.6 1.7-3.9 1.1-5 1-4.8 .5-4.8 .2-6.1-.3-5.4-.8-4-.9M76 110.8l.4-.2a.71 .71 0 0 1 .1 .8 .71 .71 0 0 1-.8 .4v-.5zM86.8 104.5l.5-.2a.71 .71 0 0 1 .1 .9 .71 .71 0 0 1-.8 .3l-.1-.5zM90.3 109l-1.1 1.7 1.1-.6M90.3 108.8l.2-.3 4.7 .5 5.5 .1 4.2-.2 3.9-.4 .2 .4v1l.2 .4 2 1.3"/>
<path d="M90.4 108.8l-.9 .9-.9 1.5 1.5-.8 .2-.4v-1.2l2.9 .4 4.7 .3 6.2-.1 4.9-.5M90.9 108.5l.7-.4 .2-.5v-1.1l6.8 .5 4.4-.1 4.4-.4v1.1l.2 .5 .7 .4M91.7 107.7l-1 .8M107.1 106.1a61.2 61.2 0 0 1-15.1 0l-.2 .4M107.1 106.1l.3 .4M107.5 107.8l1 .7M109 108.8l.6 .6M109.9 109.2l.2 .3M110.9 111.3l.3 .3 .5 .1M112.6 108.7l.2 .3M112.6 108.7a8 8 0 0 1-3.3 .3M113.1 108.4l.3 .3"/>
<path d="M114.2 110.9l.2 .3 .6-.3M114.4 111.2l-2.7 .5-.2-.3M115 106.3l.2 .4M115 106.3l-1.9 2.1-.5 .3M115.2 104.7v1.1M115.2 105.8l.2 .3M115.2 104.7l.2 .3M115.2 105.8l-.2 .5M116 109.2l-3.3 1-1.3 1.2M116.7 100.1l.3 .5M116.8 108l.2 .4-.2 .5-.2-.4M116.8 108.9l-1.8 2-.3-.3"/>
<path d="M117 100.6v1.3M117 107.4v1M127.2 100.8l-.5-.3a58.6 58.6 0 0 1-11.5 4.2M127.4 102.4l1 .6M128.4 103l-1-.6-.2-.4v-1.2l-6 2.5-5.8 1.7a2.65 2.65 0 0 1-1.1 2.7 4.3 4.3 0 0 1-3.5 1.7l-.7 .1-.5-.1-.6-.4M128.4 103h.1M129.9 116.5v2.3M129.9 118.8v.4M130 117.7a22.8 22.8 0 0 0-7.9 14.5 15.2 15.2 0 0 0 1.1 9.6 5.2 5.2 0 0 0 7.7 1.7 16 16 0 0 0 5.2-5.4M130 119.2v.1M130 116.3a19.2 19.2 0 0 0-8.1 11 19.1 19.1 0 0 0-.3 13.1 6.6 6.6 0 0 0 3.6 3.6M130 119.4l.7 .4 1-.2"/>
<path d="M130.1 119.6v10.6a.84 .84 0 0 0 1.3 .8l6-3.5M130.2 102.6l-4.4 2-3.7 1.3-5.1 1.5-.2-.4M130.4 118.2l.2-.1-1.2 1.4-.7 1.6-.2 1.4-.4 4.9-.4 1.6 .4-2 .3-4.4 .3-1.6 .6-1.3zM130.4 118.6l.2-.1-.8 1.2-.3 1.2-.3 5 .2 2.3-.2-.8-.1-1.2 .3-5.2 .4-1.3zM130.8 101.8l.5 .3M131.2 101.4l.5 .2M131.2 101.3l-.4 .5-1 .6M131.4 104.7l.5 .3h.4M131.9 105l-1.5-.9-.2-.3v-1.2l-.5-.3-2.7 1.3-3.6 1.4-6.6 2a2.46 2.46 0 0 1-1.2 2.6 4.3 4.3 0 0 1-3.4 1.7 1.86 1.86 0 0 1-2.2-.6l-.9-.7M132.1 102.3l-1.9 .8M134.3 103.8l-1.2 .7a.96 .96 0 0 1-1.3 .2M134.3 119.2v.3h.1h-.1"/>
<path d="M134.4 118.7v.3M134.4 119.4v-.3v.4M134.4 119.1l.3-.1-.3 .1M134.4 118.7l-.4 .7 .3-.2-.3 .1M134.7 103.4l-.4 .4-.5-.2M134.7 119v-.2l-.3 .2M135.6 120h.1M135.6 119.9v-.1v.1M135.6 119.8h.1M135.7 119.7l-.2 .3 .2 .1h-.1M135.7 118.5v-.4l-.1 .4M135.7 100.1l.5 .2-.2 .6-.5-.3"/>
<path d="M135.8 119.6v.1M135.9 119.7l-.1-.1 .4-.2v.4M135.9 119.7l-.1 .2-.2 .1M135.9 119.9l.1-.2-.1 .2M135.9 119.6l.1 .1zM135.9 119.6h.2zM136 100.9l-1.3 2.5-.5-.3M136.1 119.6v.2M137 112.2a1.2 1.2 0 0 1 1.7 .4l-.3 .4M137 112.2l-6.8 3.9M138.4 113l-6.7 3.9a1.2 1.2 0 0 1-1.7-.4l.3-.5M138.4 115.8l-6.7 3.9"/>
<path d="M138.5 115.7v9.2M138.5 118.8l.9 2 .4 1.8M138.7 112.6v2.8l-.3 .4M143.3 118.4a23.9 23.9 0 0 0-7.1 20.4 7.8 7.8 0 0 0 5.4 6.3l3.2 1.1a9.2 9.2 0 0 0 7.3-1.3M146.8 116.4l1.9-.2 1.2 .2 1.1 .6M147.6 117.7l-.8-.5v-.8l1.7 .9-1.5 .6-1.5 1a.65 .65 0 0 1-1.2 .1l-1-.6M150.9 117l2.9 2.2 1.5 1.6 1.2 1.8 1.5 3.6M125 139.7l.5-.3a.71 .71 0 0 1 .1 .9 .71 .71 0 0 1-.8 .3l-.1-.5zM125.1 127.1l.4-.2a.71 .71 0 0 1 .1 .8 .71 .71 0 0 1-.8 .4v-.5zM127.7 129l-.1 .2zM129.4 128.2l.1 .1zM134.1 121.4h.3l-.3 .6 .4-.6-.4 .5"/>
<path d="M134.1 126.4l.1-.1zM134.1 120.6l.3-.1v.4l-.3 .3 .6-.4-.6 .3M134.1 126.8l.1-.1h.5v-.4v.6M134.1 125.9l.1 .1zM134.1 125.9v-.1v.1M134.1 123.1l.1 .1zM134.1 123.1l.1-.2v.2M134.1 124.9l.1 .4zM134.1 124.9l.6-.3zM134.1 125.3v.1M134.2 126.4h.1M134.2 123.3h.1"/>
<path d="M134.2 126.4l-.1 .1M134.2 127.4l-.1 .1 .6-.1M134.2 127.4l.5-.5zM134.2 122.8v.1zM134.2 122.8l.2-.1-.1 .1M134.2 125.7l-.1 .1zM134.2 126.8h.3zM134.3 123.9v.3l-.2 .3 .6-.7-.6 .7M134.3 127.4l-.1 .1M134.3 125.7l-.2 .4h.2h-.2M134.3 126.1l.1-.1zM134.3 123.9h-.2"/>
<path d="M134.3 122.2l.4 .1zM134.3 122.2l-.2 .2M134.4 126v-.1v.1M134.4 121.2l.3 .2zM134.4 121.2l.3-.2-.3 .2M134.4 122.6h.2l-.2 .1M134.4 122.1l.3 .1v.1M134.4 123.3v-.4l-.2 .4M134.5 120.4v.4zM134.5 120.4l.2-.1zM134.5 125.9h.1M134.5 121.4l.2 .2v-.2v.1"/>
<path d="M134.5 125.9h.1zM134.5 125.7l-.3 .3M134.5 126.8h.2zM134.5 125.8h.1M134.5 123.8h.2zM134.5 122.6h.1M134.5 123.8h-.2M134.6 125.9l.1-.1zM134.6 123.8l-.2 .1M134.6 122.6v.6l.1-.1-.1 .1M134.6 125.8l.1-.1v.1M134.7 123v-.1v.2"/>
<path d="M134.7 122.5v.1M134.7 125.5v.2l-.2 .1M134.7 126.8h.1M134.7 123.8l-.3 .3-.1-.3 .1 .3M134.7 125.7v-.1v.1M134.7 125.5v.1zM134.7 125.5h-.1M134.7 121.7l-.3 .4zM134.7 127.4v.1M134.7 124.2v.1M134.7 122.6l-.2-.1-.3 .3-.1 .5 .1 .1 .2-.1-.2 .1M134.7 127.5l-.6 .1"/>
<path d="M134.7 124.3l-.6 .4M134.7 123.8h-.6l.2 .1M134.7 121.7v-.1l-.6 .8 .3-.2M134.7 121l-.6 .4 .2-.1M134.7 126.8l-.6 .8 .6-.1M134.7 124.2l-.6 .5 .6-.4M134.7 120.8h-.2M134.7 120.3l-.6 .4 .3-.2M134.7 122.7v.2zM134.7 122.7v-.1l.1 .2M134.7 124.6l-.6 .3 .1 .4M135.5 121.9h.2"/>
<path d="M135.6 124.5v-.2v.2M135.6 120.5v-.1v.2M135.6 122.4h.1M135.6 122.4v-.2v.2M135.6 125.1v-.2v.2M135.6 125.7v-.2v.2M135.6 122.9v-.1v.2M135.6 121.1v.1zM135.6 121.1v-.1v.1M135.6 124.5v.1M135.6 125.1h.1M135.6 123h.1"/>
<path d="M135.6 121l.1-.1zM135.6 124.6h.2l-.1 .1M135.6 120.7l.2-.1zM135.6 125.3l.2-.1zM135.6 125.9l.2-.1zM135.6 123.1h.2zM135.7 122.1l-.1 .1zM135.7 120.8l-.2 .4 .2 .1h-.1M135.7 127l-.2 .7 .7-.7-.7 .6M135.7 122.1h-.1a.2 .2 0 0 0-.1 .3 .2 .2 0 0 0 .2 .1h-.1M135.7 121.3l.1-.1zM135.7 127h-.2"/>
<path d="M135.7 122.5l.2-.1-.2 .1M135.7 120.1l.2-.2-.2 .2M135.7 121.4l.4 .1zM135.7 121.4v.3l.4-.2M135.7 121.9h.1M135.7 121.8l.5-.3-.4 .3M135.8 126.4h.1zM135.8 128l.1-.1zM135.8 128l-.3 .2M135.8 126.7l.2-.2-.2 .2M135.8 124.6l.2-.1-.2 .1M135.8 120.6l.2-.1-.2 .1"/>
<path d="M135.8 125.2l.2-.1-.2 .1M135.8 125.8l.2-.1-.2 .1M135.8 123l.2-.1-.2 .2M135.8 122.1h.1M135.9 122.1l-.1-.1 .4-.2v.4M135.9 122.1l-.1 .3h-.2M135.9 127.7h.1M135.9 121.1l-.1 .1zM135.9 126v.2l-.4 .3 .3-.1-.3 .1M135.9 122.4l.1-.3-.1 .3M135.9 121.1h.1M135.9 126h.1"/>
<path d="M135.9 127.6h.1M135.9 126.4v.1l-.4 .4 .3-.2-.3 .1M135.9 125.9l.1 .1M135.9 125.9h.1zM135.9 122h.2zM135.9 127.9l.1-.1-.1 .1M135.9 120.9l-.3 .3M135.9 126.3l.1-.1v.2v-.1M135.9 127.7l-.4 .5 .3-.2M135.9 127.6l.1 .1zM135.9 127.6l.3-.2-.2 .2M136 126.5v-.1v.2"/>
<path d="M136 122.1l-.1-.1 .1 .2M136 125.9v.1M136 127l.1-.1zM136 126.2v-.1v.1M136 127.8v-.1v.1M136 127h-.2h.2M136 126.1h.1M136 121.1l.1-.1zM136 125.9l-.5 .3M136 123.4l.1 .1M136 123.4l.2 .2M136 123.4l.1 .2-.6 .4 .7-.4-.7 .4"/>
<path d="M136 122.9h.1M136.1 124.1l-.5 .2M136.1 120.1l-.5 .3M136.1 124.7l-.5 .2M136 125.1h.1M136.1 125.3l-.5 .2M136.1 122.6l-.5 .2M136.1 133.2l-.4 .4a.49 .49 0 0 0-.1 .5 .49 .49 0 0 0 .4 .3M136.1 124.1l-.1 .3-.4 .1M136.1 124.3l-.1 .1zM136.1 124.3l.1-.1-.1 .2M136.1 120.1l-.1 .3-.4 .2"/>
<path d="M136.1 120.4l-.1 .1zM136.1 120.4l.1-.1-.1 .1M136.1 124.7l-.1 .3-.4 .1M136.1 125v-.2v.2M136.1 125.3v.2l-.5 .3M136.1 125.5l-.1 .2zM136.1 125.5h.1l-.1 .1M136.1 122.6l-.1 .3-.4 .1M136.1 122.8v-.1v.1M136.1 121v-.1v.1M136.1 124.1h.1M136.1 120.1h.1"/>
<path d="M136.1 124.7h.1M136.1 125.3h.1M136.1 122.6h.1M136.1 122v.2M136.1 120.7l-.1 .3-.1-.1 .1 .1M136.1 123.5h.1M136.1 126.9l-.3 .4v-.3v.3M136.1 120.6l.1 .2M136.1 124.2l.1-.1v.1M136.1 120.3l.1-.1v.1M136.1 124.8l.1-.1v.1M136.1 125.4l.1-.1v.2"/>
<path d="M136.1 122.7l.1-.1v.1M136.1 120.9l.1-.1v.1M136.1 120.7l.1 .1M136.1 120.7h-.1M136.2 124l-.6 .3-.1 .3 .2 .1-.1-.1M136.2 124.1l-.1-.1 .1 .1M136.2 120.1l-.6 .3-.1 .3h.2h-.1M136.2 120.2l-.1-.1 .1 .1M136.2 124.6l-.6 .2-.1 .4 .2 .1h-.1M136.2 124.7l-.1-.1 .1 .1M136.2 125.2l-.6 .3-.1 .3 .2 .1-.1-.1M136.2 125.3l-.1-.1 .1 .1"/>
<path d="M136.2 122.5l-.5 .2-.2 .2 .2 .2h-.1M136.2 122.6l-.1-.1 .1 .1M136.2 123.6h.1M136.2 127v-.2l-.7 .1 .2 .1M136.2 127.4l-.7 .4M136.2 121.5l-.5-.1-.2 .5 .2-.1M150.2 125.5l.4-.4a4.5 4.5 0 0 1 5.7-1.2 7.9 7.9 0 0 1 2.5 6.5l-.3 3.7-.6 2.2-.8 2.2-2 3.5-1 1.3-1.5 1.3a3.9 3.9 0 0 1-6.5-1.9 17 17 0 0 1 1.1-12.6l1.4-2.6z"/>
</g>
<g fill="#000">
<circle cx="114.1" cy="39.3" r=".18"/>
<circle cx="115" cy="38.6" r=".18"/>
<circle cx="115.9" cy="39.7" r=".18"/>
<circle cx="118.4" cy="37.8" r=".18"/>
<circle cx="119.5" cy="38.2" r=".18"/>
<circle cx="119.9" cy="38.3" r=".18"/>
<circle cx="127.4" cy="38.7" r=".18"/>
<circle cx="74.2" cy="59.4" r=".18"/>
<circle cx="79.5" cy="54.4" r=".18"/>
<circle cx="84.8" cy="54.6" r=".18"/>
<circle cx="118.7" cy="40.9" r=".18"/>
<circle cx="119.8" cy="41.5" r=".18"/>
<circle cx="132.4" cy="56.8" r=".18"/>
<circle cx="69.2" cy="65.6" r=".18"/>
<circle cx="69.5" cy="64.9" r=".18"/>
<circle cx="69.6" cy="65.3" r=".18"/>
<circle cx="69.7" cy="65.2" r=".18"/>
<circle cx="70.8" cy="64" r=".18"/>
<circle cx="71.3" cy="64" r=".18"/>
<circle cx="74.6" cy="65.7" r=".18"/>
<circle cx="78.6" cy="67.5" r=".18"/>
<circle cx="80.8" cy="68.7" r=".18"/>
<circle cx="81.3" cy="68.9" r=".18"/>
<circle cx="84.3" cy="70.7" r=".18"/>
<circle cx="88.1" cy="72.4" r=".18"/>
<circle cx="103.5" cy="65.1" r=".18"/>
<circle cx="103.8" cy="65.3" r=".18"/>
<circle cx="120.2" cy="65.7" r=".18"/>
<circle cx="120.8" cy="61.1" r=".18"/>
<circle cx="135.4" cy="64.2" r=".18"/>
<circle cx="137.4" cy="77.7" r=".18"/>
<circle cx="137.5" cy="70.5" r=".18"/>
<circle cx="143.9" cy="66.8" r=".18"/>
<circle cx="76.6" cy="81.5" r=".18"/>
<circle cx="78.1" cy="80.7" r=".18"/>
<circle cx="121" cy="86.9" r=".18"/>
<circle cx="121" cy="87" r=".18"/>
<circle cx="121.5" cy="87.5" r=".18"/>
<circle cx="140.6" cy="83.1" r=".18"/>
<circle cx="128.4" cy="103" r=".18"/>
<circle cx="135.8" cy="119.6" r=".18"/>
<circle cx="147.6" cy="117.6" r=".18"/>
<circle cx="135.8" cy="122.1" r=".18"/>
</g>
<!-- layer: BORDER -->
<path d="M20 10.1h180v276.9h-180zM110 5.1v10M15 148.6h10M195 148.6h10" fill="none" stroke="#000" stroke-width=".21"/>
<!-- layer: Balloons -->
<g fill="none" stroke="#000" stroke-width=".21">
<path d="M78 29.1l2.8 10.3M101.4 26.4l-1.5 4.7M152.7 37.1l-16.6 16.3M159.2 54.7l-13.2 4.7M165.1 76.2l-19.2 4.8M72.2 93.6l-13.6 29.5M148.3 94l13.8 3.9M77.9 114.8l3.1 5.5M128.4 120.6l-13.1 4.1M162.1 128.4h7.7"/>
<circle cx="76.4" cy="23" r="6.3"/>
<circle cx="103.3" cy="20.4" r="6.3"/>
<circle cx="157.2" cy="32.7" r="6.3"/>
<circle cx="165.1" cy="52.6" r="6.3"/>
<circle cx="171.2" cy="74.7" r="6.3"/>
<circle cx="168.1" cy="99.6" r="6.3"/>
<circle cx="56" cy="128.8" r="6.3"/>
<circle cx="84.1" cy="125.7" r="6.3"/>
<circle cx="109.3" cy="126.5" r="6.3"/>
<circle cx="176.1" cy="128.4" r="6.3"/>
</g>
<path d="M80.2 39.6l1.2-.3 .3 3.5zM99.3 30.9l1.1 .4-1.6 3.1zM135.7 53l.8 .8-2.9 2.1zM142.7 60.5l3.1-1.7 .4 1.1zM73.7 90.4l-.9 3.4-1.1-.5zM142.5 81.8l3.2-1.4 .3 1.2zM145 93l3.5 .4-.3 1.1zM76.2 111.8l2.2 2.7-1 .6zM128.3 120.1l3.5-.5-3.2 1.6zM158.6 128.4l3.5-.6v1.1z" fill="#000" stroke="#000" stroke-width=".21"/>
<!-- layer: Parts Lists -->
<g fill="none" stroke="#000" stroke-width=".21">
<path d="M125 164.7h75v122.8h-75zM125 178h75M140 164.7v115.3M155 164.7v115.3M125 196.3h75M125 218.7h75M125 211.3h75M125 203.8h75M125 233.7h75M125 226.2h75M125 254.5h75M125 241.2h75"/>
<path d="M125 267.9h75M125 280h75"/>
</g>
<g font-size="7">
<text x="101.4" y="22.9">6</text>
<text x="74.5" y="25.5">5</text>
<text x="155.2" y="35.1">8</text>
<text x="163.1" y="55.1">7</text>
<text x="169.3" y="77.2">2</text>
<text x="166.4" y="102.1">1</text>
<text x="51.8" y="131.3">10</text>
<text x="82.1" y="128.2">3</text>
<text x="107.4" y="129">9</text>
<text x="174.2" y="130.9">4</text>
</g>
<g font-size="4.9">
<text x="129.6" y="169.6">10</text>
<text x="146.3" y="169.6">1</text>
<text x="156.1" y="169.7">Upesy_esp32_low</text>
<text x="156.5" y="175.6">_power[1]</text>
<text x="131.1" y="183">9</text>
<text x="146.3" y="183">1</text>
<text x="156.1" y="183.1">Bateria LiPo 3.7V</text>
<text x="156" y="188.9">1000mA 503450</text>
<text x="156.4" y="194.8">v23</text>
<text x="131.1" y="201.2">8</text>
<text x="146.2" y="201.2">2</text>
<text x="156.1" y="201.3">Parte 2 tiras</text>
<text x="131.1" y="208.7">7</text>
<text x="146.2" y="208.7">2</text>
<text x="156.1" y="208.8">Parte 1 tiras</text>
<text x="131.1" y="216.2">6</text>
<text x="146.3" y="216.2">1</text>
<text x="156.1" y="216.3">Parte media 2</text>
<text x="131.1" y="223.6">5</text>
<text x="146.3" y="223.6">1</text>
<text x="156.1" y="223.7">Parte media 1</text>
<text x="131.2" y="231.1">4</text>
<text x="146.2" y="231.1">2</text>
<text x="156.5" y="231.2">Auricular caja</text>
<text x="131.1" y="238.6">3</text>
<text x="146.2" y="238.6">2</text>
<text x="156.5" y="238.7">Auricular tapa</text>
<text x="131.2" y="246.1">2</text>
<text x="146.2" y="246.1">2</text>
<text x="156.1" y="246.2">Base parte</text>
<text x="156.3" y="252">superior</text>
<text x="131.3" y="259.4">1</text>
<text x="146.2" y="259.4">2</text>
<text x="156.1" y="259.5">Base parte</text>
<text x="156.2" y="265.4">inferior___</text>
<text x="127.3" y="272.8">elem</text>
<text x="144.3" y="275.7">ctd</text>
<text x="159.2" y="275.2">número de pieza</text>
<text x="127.7" y="278.6">ento</text>
<text x="146.1" y="285">Lista de piezas</text>
</g>
</svg>
